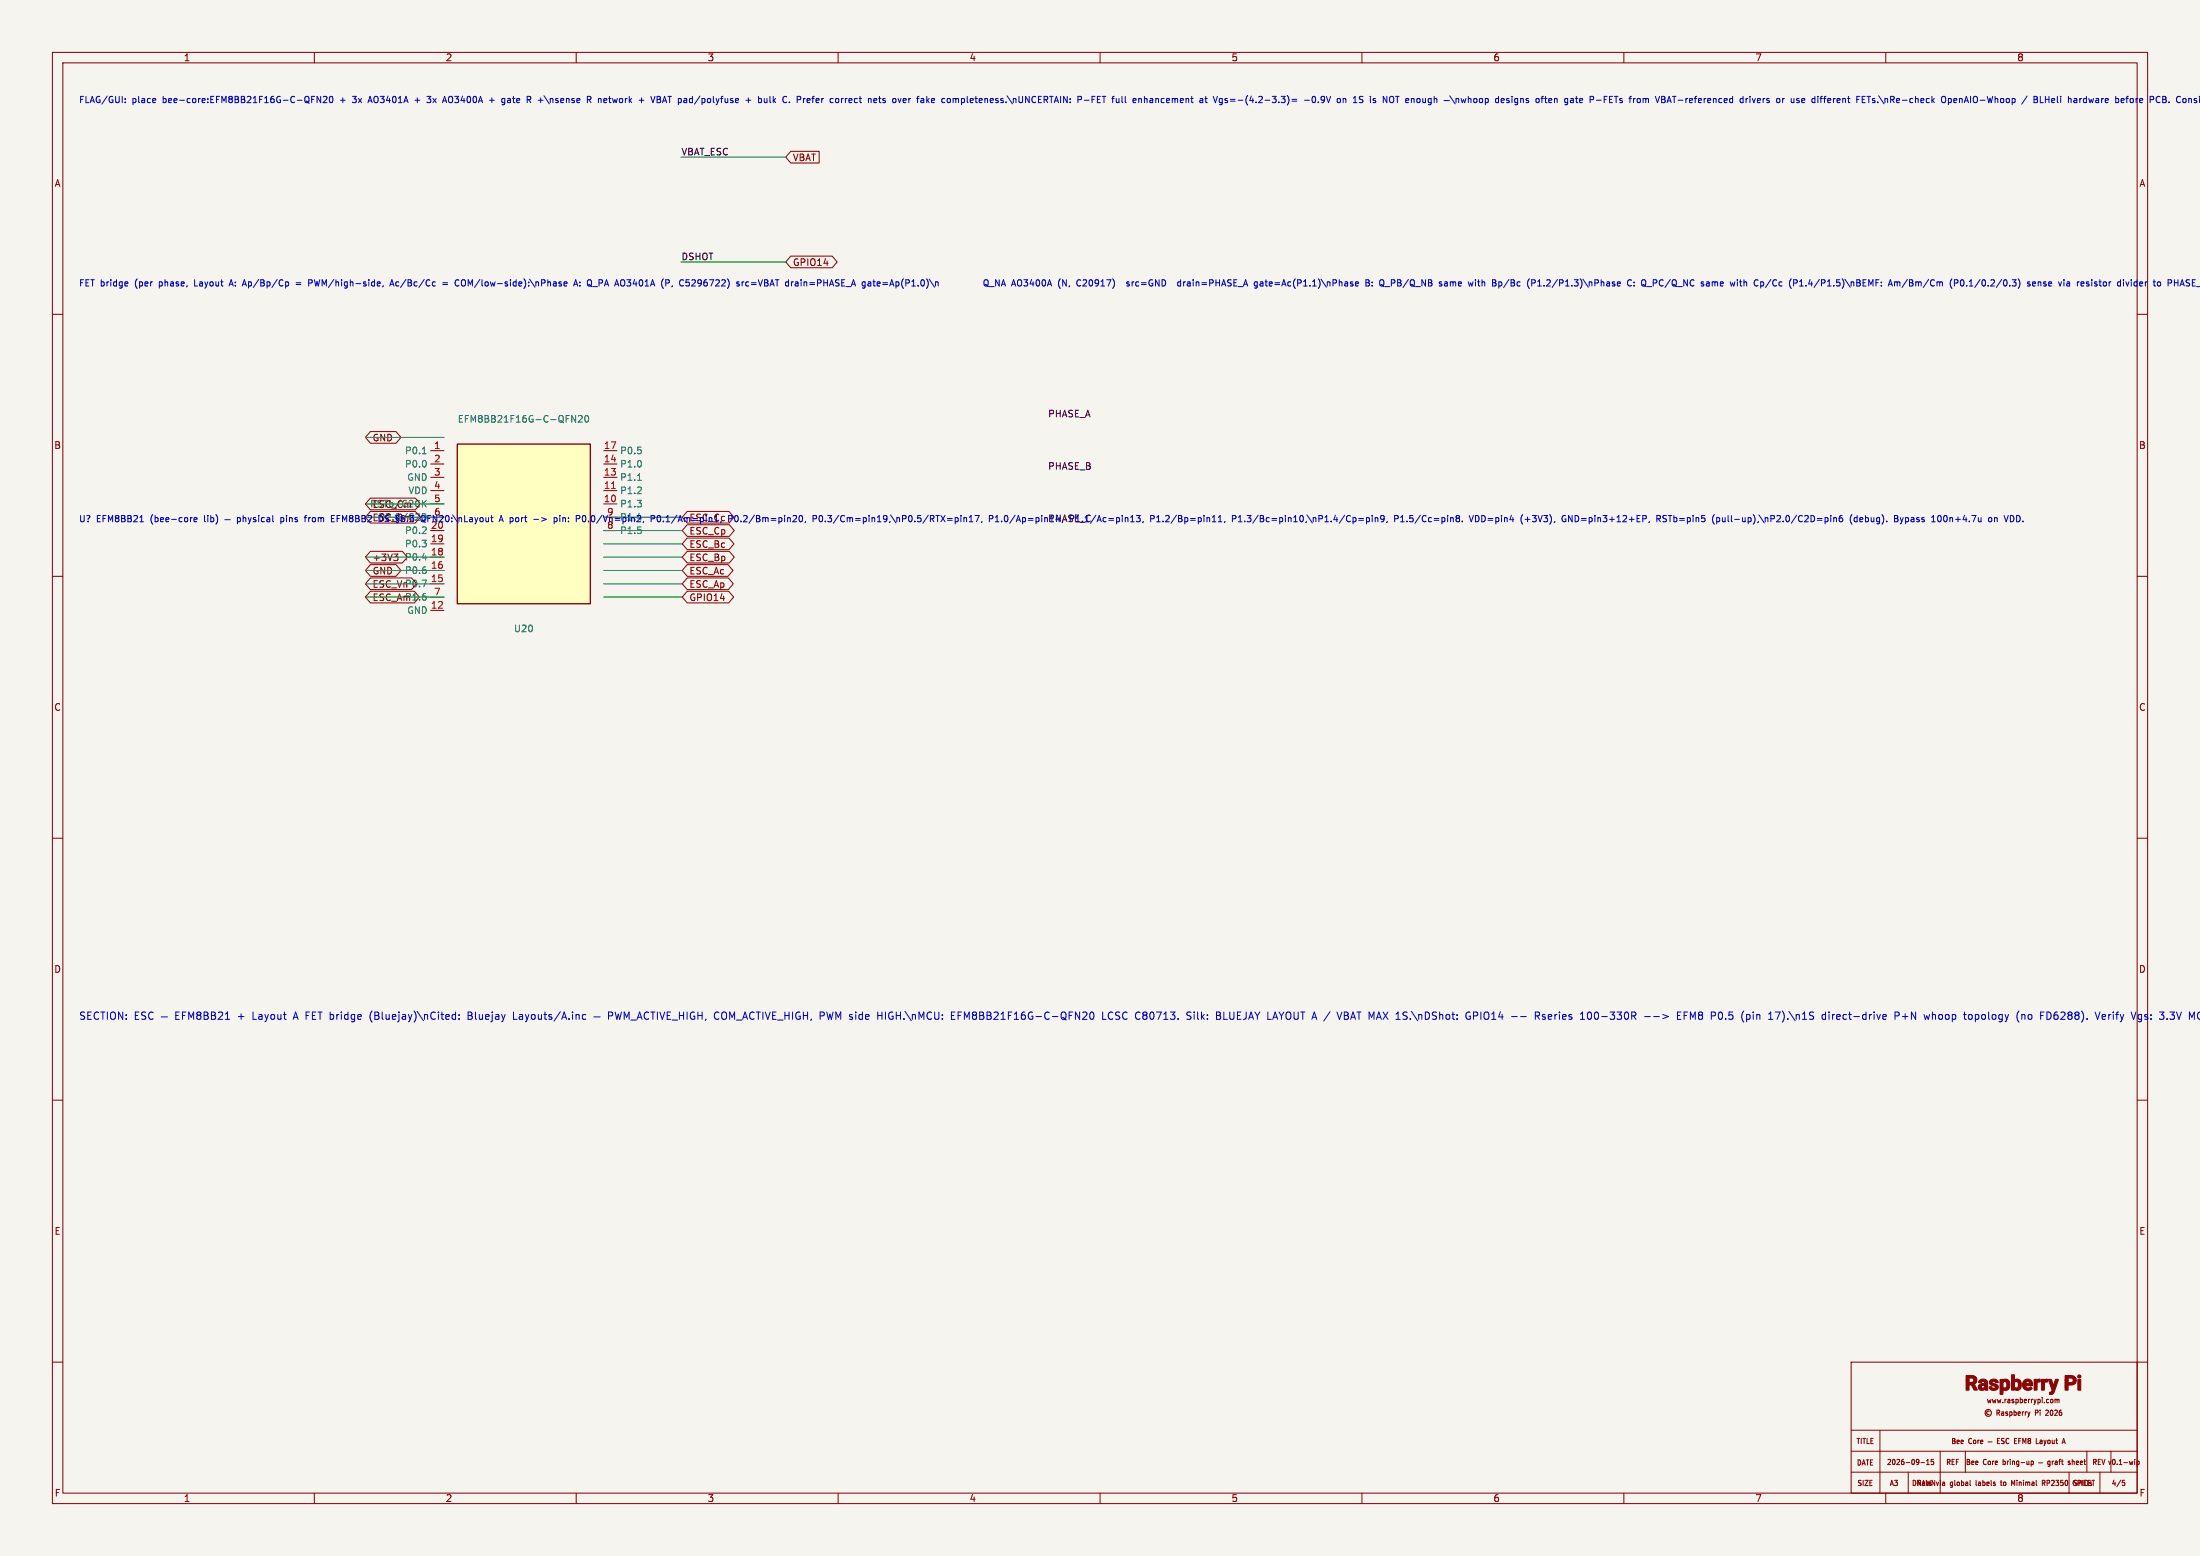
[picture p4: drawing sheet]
<svg xmlns="http://www.w3.org/2000/svg" width="420mm" height="297mm" viewBox="0 0 420 297" stroke-linecap="round" stroke-linejoin="round" font-family="sans-serif">
<path d="M0 0h420v297h-420z" fill="#f5f4ef" stroke="#f5f4ef" stroke-width=".19"/>
<g fill="none" stroke="#840000" stroke-width=".19">
<path d="M10 10h400v277h-400zM12 12h396v273h-396zM60 10v2M110 10v2M160 10v2M210 10v2M260 10v2M310 10v2M360 10v2M10 60h2M408 60h2M10 110h2"/>
<path d="M408 110h2M10 160h2M408 160h2M10 210h2M408 210h2M10 260h2M353.4 260h54.6v25h-54.6zM353.4 273h54.6M353.4 277h54.6M358.9 273v12M366.7 279.2h.7M367.8 279.6h.5"/>
<path d="M367.8 278.8l.2-.2v1M369.1 278.6h-.4l-.1 .4h.5v.5h-.5M370.4 277v8M375.2 277v4M379.5 275.2h.8M379.7 269.4a.33 .33 0 0 0-.5 .3 .33 .33 0 0 0 .5 .3M381.2 269.7l.5-.1v-.4h-.5v1M381.3 275h.3M381.4 269.7l.3 .5M381.7 274.6h-.4v1h.4M382.1 269.5h.4v.7M382.5 269.7l-.4 .2 .1 .3 .3-.1"/>
<path d="M382.6 274.6l-.5 .1a.41 .41 0 0 0 .5 .5l-.1 .3h-.4M383.2 269.5h-.2l-.1 .1 .3 .3v.2h-.3M383.5 274.7v-.1a.46 .46 0 0 0-.6 .5 .46 .46 0 0 0 .6 .4M383.7 269.5h.2l.2 .2-.1 .4h-.3M383.7 269.5v1M384.5 269.5h.2l.2 .2-.1 .4h-.3M384.5 269.2v1M384.6 275h.3M385 274.6h-.4v1h.4M385.3 269.8l.4-.1-.1-.2h-.2l-.1 .1v.5h.3M385.4 275h.3M385.8 274.6h-.4v1"/>
<path d="M386.1 269.5v.7M386.2 275.6v-1l.3 .7 .3-.7v1M386.3 269.5l-.2 .2M386.6 269.5v.7M386.9 269.5l-.3 .2M387.1 269.5l.2 .7M387.3 275l-.2 .2 .2 .4 .4-.2-.2-.4M387.3 275l-.2-.2 .2-.2 .4 .1-.2 .3M387.3 275h.2M387.3 270.2l-.2 .3M387.5 269.5l-.2 .7M387.8 278.9h.2l.2 .2-.1 .4h-.3"/>
<path d="M387.8 278.9v1M388.7 274.6v1h.5M389.2 279.2h.7M390.7 269.2l-.2 .1M391 269.6l-.5 .6h.5M391.4 278.9h-.3l-.2 .2 .1 .4h.4M391.4 278.9v.8l-.2 .2-.2-.1M391.5 267.1h.3l.1 .2-.1 .4h-.3M391.8 278.9v.7M392 278.9l-.2 .2M392.3 267.2l.3-.1 .1 .1M392.3 267.1v.7"/>
<path d="M392.3 278.9h.4v.7M392.7 267.2l.1-.1h.2l.1 .7M392.7 267.2v.6M392.7 279.1l-.4 .2 .1 .3 .3-.1M393 278.9h.4M393.4 278.6l-.2 .1v.9M393.5 278.9h.4M393.7 278.6v.8l.2 .2M393.7 275.3h.5M394 274.6l.3 1M395.2 278.9h-.2l-.2 .1 .4 .3v.2h-.4M398.4 277v4"/>
<path d="M403 277v4M407.5 278.6v.1M407.5 278.9v.7M408 278.9h.2l.2 .2-.1 .4h-.3M408 278.9v1M408 260h2M60 285v2M110 285v2M160 285v2M210 285v2M260 285v2M310 285v2"/>
<path d="M353.4 281h54.6M360 285v2M364.3 281v4M377.2 282.6v.8l.2 .2M381.9 282.9h.3M382 282.6v.8l.2 .2M384 282.6l.3 .7 .3-.7v1M389.9 283.1l.4-.1v-.4h-.4v1M390.1 283.1l.3 .5M390.8 283.1h.3M391.1 282.6h-.3v1M395 281v4"/>
<path d="M400.9 281v4M405.2 283l.3-.1 .1 .2v.4h-.4M405.2 282.6h.4"/>
<circle cx="379.6" cy="269.7" r=".64"/>
</g>
<g fill="#840000" stroke="#840000" stroke-width=".19">
<path d="M391.1 263.3h.4a1.28 1.28 0 0 1 .5 1.1l.2-.6a.48 .48 0 0 1 .2-.5 .48 .48 0 0 1 .5 0l-.1 .6a4.7 4.7 0 0 1-1.1 2.3l-.4-.1-.1-.4h.4l.2-.3z"/>
<path d="M381.8 263.3h.5l.1 .1a.81 .81 0 0 1 .9-.1 .81 .81 0 0 1 .4 .9 .85 .85 0 0 1-.3 1 .85 .85 0 0 1-1 0v.9h-.6v-2.2h.6v.4a.43 .43 0 0 0 .4 .6 .43 .43 0 0 0 .3-.6 .43 .43 0 0 0-.2-.5 .43 .43 0 0 0-.5 .1h-.6z"/>
<path d="M377.9 263.5a.92 .92 0 0 1 1.1-.2 .92 .92 0 0 1 .4 1.1l.1 1-.5-.1-.1-.1a.72 .72 0 0 1-.8 .2 .72 .72 0 0 1-.4-.7h.5a.33 .33 0 0 0 .4 .2 .33 .33 0 0 0 .3-.3v-.2a.43 .43 0 0 0-.7 .3h-.5a.85 .85 0 0 1 1.2-.6 .32 .32 0 0 0-.2-.4 .32 .32 0 0 0-.4 .2h-.6z"/>
<path d="M379.9 263.5a.88 .88 0 0 1 1.5 .4h-.4a.29 .29 0 0 0-.4-.2 .29 .29 0 0 0-.2 .3l.3 .1a.67 .67 0 0 1 .8 .8 .67 .67 0 0 1-1 .5 .74 .74 0 0 1-.8-.7h.5a.31 .31 0 0 0 .4 .4 .31 .31 0 0 0 .2-.5h-.1a.75 .75 0 0 1-.9-1z"/>
<path d="M384 262.4h.6v1a.83 .83 0 0 1 1 0 .83 .83 0 0 1 .3 .9 .82 .82 0 0 1-.4 1 .82 .82 0 0 1-1-.1v.1h-.5v-1.1h.6v.5a.43 .43 0 0 0 .5 .2 .43 .43 0 0 0 .2-.6 .42 .42 0 0 0-.3-.6 .42 .42 0 0 0-.4 .5h-.6z"/>
<path d="M386.4 263.5a.96 .96 0 0 1 1.2-.1 .96 .96 0 0 1 .4 1.1h-1.3a.63 .63 0 0 0 1 .3h.1a.3 .3 0 0 1 .1 .4 .3 .3 0 0 1-.4 .1 1.04 1.04 0 0 1-1.1-.2 1.04 1.04 0 0 1-.3-1h1.3a.37 .37 0 0 0-.3-.4 .37 .37 0 0 0-.4 .4h-.6z"/>
<path d="M375.3 262.6h.6a1.02 1.02 0 0 1 1.1 .1 1.02 1.02 0 0 1 .4 1l-.5 .5 .6 1.1h-.6l-.5-.9-.5-.1v1.1h-.6v-2h.6v.2a.27 .27 0 0 0 .1 .3 .27 .27 0 0 0 .3 0 .43 .43 0 0 0 .5-.6 .43 .43 0 0 0-.6-.3h-.3v.4h-.6z"/>
<path d="M388.3 263.3h.5l.1 .2a.33 .33 0 0 1 .3-.3 .33 .33 0 0 1 .3 .2v.4l-.6 .2v1.3l-.6 .1z"/>
<path d="M389.7 263.3h.6v.2a.33 .33 0 0 1 .2-.3 .33 .33 0 0 1 .4 .2v.4l-.6 .2v1.3h-.5z"/>
<path d="M394.2 262.6h.7a1.02 1.02 0 0 1 1.2 .3 1.02 1.02 0 0 1 0 1.2l-.4 .2-.9 .1v1l-.6-.1v-1.8h.6v.4h.3a.46 .46 0 0 0 .7-.5 .46 .46 0 0 0-.7-.4h-.3v.5h-.6z"/>
<path d="M396.7 263.3h.5v2.1l-.5-.1z"/>
<circle cx="396.9" cy="262.7" r=".3"/>
</g>
<path d="M87.3 84.8h25.4v30.4h-25.4z" fill="#ffffc2"/>
<path d="M87.3 84.8h25.4v30.4h-25.4z" fill="none" stroke="#840000" stroke-width=".25"/>
<g fill="none" stroke="#840000" stroke-width=".19">
<path d="M151 28.9h5.4v2.2h-5.4l-1-1.1zM151 48.9h7.9l.9 1.1-.9 1.1h-7.9l-1-1.1zM70.7 95.1h8.6l.9 1.1-.9 1.1h-8.6l-.9-1.1zM70.7 97.6h8.6l.9 1.1-.9 1.1h-8.6l-.9-1.1zM70.7 82.4h4.9l1 1.1-1 1.1h-4.9l-.9-1.1zM82.2 86h2.6M82.2 88.6h2.6M82.2 91.1h2.6M82.2 93.7h2.6M82.2 96.2h2.6M115.2 86h2.6M115.2 88.6h2.6"/>
<path d="M115.2 91.1h2.6M115.2 93.7h2.6M115.2 96.2h2.6M131.2 97.6h8l.9 1.1-.9 1.1h-8l-1-1.1zM70.7 105.2h6.1l1 1.2-1 1.1h-6.1l-.9-1.1zM70.7 110.3h7.9l.9 1.1-.9 1.1h-7.9l-.9-1.1zM70.7 107.8h4.9l1 1.1-1 1.1h-4.9l-.9-1.1zM70.7 112.9h8.4l1 1.1-1 1.1h-8.4l-.9-1.1zM75.2 105.8h.8l-.5 .4M75.7 106.2l.3 .3v.3l-.3 .2M82.2 101.3h2.6M82.2 103.8h2.6"/>
<path d="M82.2 106.4h2.6M82.2 108.9h2.6M82.2 111.4h2.6M82.2 114h2.6M82.2 116.5h2.6M115.2 101.3h2.6M131.2 112.9h7.9l1 1.1-1 1.1h-7.9l-1-1.1zM131.2 110.3h7.8l1 1.1-1 1.1h-7.8l-1-1.1zM131.2 107.8h7.8l.9 1.1-.9 1.1h-7.8l-1-1.1zM131.2 105.2h8l1 1.2-1 1.1h-8l-1-1.1zM131.2 102.7h8l.9 1.1-.9 1.1h-8l-1-1.1zM131.2 100.2h8l1 1.1-1 1.1h-8l-1-1.1z"/>
</g>
<path d="M109.2 79.3l.7 1.3v-1.3M110.4 79.4l.5-.1 .3 .4-.8 .9h.8M111.8 79.4l.1-.1a.68 .68 0 0 1 .5 .6 .68 .68 0 0 1-.5 .7l-.3-.5zM80.6 98a.64 .64 0 0 1 .8 .7 .64 .64 0 0 1-.8 .6zM80.6 86.6h.8M80.8 96l.6 .8M81.4 95.5l-.8 .7M121.7 91.7h.7M80.6 110.7h.8l-.5 1.3M80.6 106.5h.8" fill="none" stroke="#006464" stroke-width=".19"/>
<path d="M116.8 93.2h.7" fill="none" stroke="#a90000" stroke-width=".19"/>
<g fill="none" stroke="#009600" stroke-width=".19">
<path d="M130 30h20M130 50h20M69.8 96.2h15M69.8 98.7h15M69.8 83.5h15M115.2 98.7h15M69.8 111.4h15M69.8 108.9h15M69.8 106.4h15M69.8 114h15M115.2 103.8h15M115.2 111.4h15"/>
<path d="M115.2 108.9h15M115.2 106.4h15M115.2 101.3h15M115.2 114h15"/>
</g>
<g fill="none" stroke="#0000c2" stroke-width=".19">
<path d="M23.9 19.5v.1M23.9 18.9v.1M59.5 19h.4M60.1 18.4h-.6v1.2M61.2 18.4v1.2l-.7-1.2v1.2M61.7 18.5l.5-.1 .2 .3-.7 .9h.7M63 18.5l.2-.1a.64 .64 0 0 1 .4 .6 .64 .64 0 0 1-.4 .6l-.3-.5zM67.3 18.4h.7M67.3 19.5l.1 .1M70.4 19.3h.5M70.6 18.4l-.4 1.2M79.2 19.1h.9"/>
<path d="M81.5 18.4h.7l-.4 .5 .4 .2M82.2 19.4l-.2 .2-.4-.1M84.6 19.3h.6M84.9 18.4l.4 1.2M93.4 19.1h1M93.9 18.7v.9M97.3 18.8l-.4 .1M97.3 19.1h-.3l-.1 .2v.2l.4 .1M112.1 18.4h.5l.2 .2-.1 .4h-.6M112.4 19l.4 .6M124.2 18.4l.4 1.2M126.5 19.6l.4-1.2 .4 1.2"/>
<path d="M126.6 19.3h.6M142.4 19.1h.9M142.9 18.7v.9M144.8 18.9l.4-.1 .2 .2-.1 .5h-.5M144.8 18.4v1.2M147.6 18.4v1.2M147.7 19.1l.4 .5M148.1 18.8l-.5 .5M152.2 18.4h.4l.3 .2-.1 .4h-.6M156 18.8l-.2 .2v.4l.2 .2M156.4 19.1l-.6 .1M161.7 18.8l-.3 .1"/>
<path d="M162.5 18.8l-.4 .2v.5l.4 .1M162.6 19.1l-.5 .1M168.5 19l.5 .4-.1 .2-.4-.1M169 18.9l-.3-.1-.2 .2M183.7 18.8l.3 .1 .1 .1v.5l-.4 .1M208.5 19h.4M209 18.4h-.5v1.2M209.5 19h.4M210.1 18.4h-.6v1.2h.6M210.4 18.4h.7M210.8 18.4v1.2M216.5 18.8l.3 .1 .1 .2-.6 .1"/>
<path d="M216.8 19.5l-.3 .1M217.4 18.8v.8M217.6 18.8l-.2 .1M220.7 18.9h.4l.1 .7M221.8 18.9l-.1 .1 .1 .5M232.9 19.5h.4M232.9 18.9h.4M233.3 18.8v1l-.4 .2M234.3 18.9l-.3-.1-.2 .2 .1 .1 .4 .2v.2h-.5M236.4 19.1h.9M250.6 18.5l.2-.1a.64 .64 0 0 1 .4 .6 .64 .64 0 0 1-.4 .6l-.3-.5zM251.7 19.5v.1"/>
<path d="M252.9 18.9l-.3 .2h-.3l-.1-.2v-.4l.4-.1 .3 .2-.1 .7-.2 .2-.3 .1M253.2 18.4l.4 1.2 .4-1.2M260 18.4l.2 .1M260.1 19.1v.4M261.6 18.4v.1M264.1 18.4l.7 1.2v-1.2M268.4 18.9v.6M268.9 19.1l-.5 .1M270.5 18.9l.4-.1 .2 .2M271.1 19.4l-.2 .2-.4-.1M282.5 18.9l.3-.1 .2 .2v.4l-.2 .2-.4-.2zM283.6 18.9l.3-.1 .2 .2-.1 .5h-.4"/>
<path d="M283.6 18.8v1.2M286.1 18.9l-.4-.1-.2 .2 .1 .5h.5M286.1 18.4v1.2M286.6 19.2l.6-.1-.1-.2-.3-.1-.2 .2v.5h.5M288.1 18.9l-.3-.1-.2 .2 .1 .1 .4 .2v.2h-.5M288.6 18.4v.1M288.6 18.8v.8M289.7 18.9l-.3-.1-.2 .2 .1 .5h.4M289.7 18.8v1l-.2 .2-.3-.1M290.3 18.9h.5v.7M290.3 18.8v.8M291.8 18.9l-.3-.1-.2 .2 .1 .1 .4 .2v.2h-.5"/>
<path d="M299.8 19.5h.6M299.8 18.9h.5l.1 .7M300.4 19.1l-.6 .1M300.8 18.8h.4M300.9 18.4v1l.2 .2M306.2 19h.4M306.8 18.4h-.6v1.2M311 18.8h.4M311.4 18.4l-.2 .2v1M311.8 18.8v.8M311.9 18.9l-.1 .1M318.2 19.6l.4-1.2 .4 1.2"/>
<path d="M318.4 19.3h.5M319.3 18.4h.7M324.8 19l-.2-.2-.4 .2 .1 .5h.5M324.8 19.1l-.6 .1M339.3 18.9l.3-.1 .2 .2v.4l-.2 .2-.4-.2zM340.3 18.8v.8M340.6 18.8l-.3 .2M347.4 18.8h.5M347.9 18.4l-.3 .2v1M348.1 18.8h.5M350.9 18.8l.3 .1 .1 .2-.6 .1M351.2 19.5l-.3 .1"/>
<path d="M354.5 18.4h.5M362.5 18.8l.1 .3-.5 .1M362.6 19.5l-.1 .1M363.2 19.1h.9M378 19.1h.9M379.4 18.4l.3 1.2 .2-.9 .2 .9 .3-1.2M394.9 18.9h.4l.1 .7M394.9 18.4v1.2M396.3 18.8l-.3 .1M396.4 19.1h-.3l-.2 .2 .1 .2 .4 .1M397.8 19.5h.5M397.8 18.9h.5"/>
<path d="M398.3 18.4v1.2M404.9 19.2l.6-.1-.1-.2-.3-.1-.2 .2 .1 .5h.4M413.4 19l.2 .2-.2 .3M413.4 18.5v.4M414.1 19.5v.1M24.2 53.8l.2 .3-.6 .1M24.4 54.5l-.2 .1M37.2 53.4v1.2h.5M43.8 54.3h.6M44.1 53.4l-.4 1.2M55 53.9l.1 .1-.1 .5M56.5 54h.9"/>
<path d="M56.5 54.3h.9M58.9 54h.6l.1-.5-.7-.1v1.2M72.4 53.8l.2 .3-.6 .1M72.5 54.5l-.1 .1M73.2 54.5l-.2 .3M74.4 54.6l.4-1.2 .4 1.2M74.5 54.3h.6M75.6 53.9v.6M84.5 54h.9M84.5 54.3h.9M87.6 53.5l-.3-.1-.3 .2M88.6 53.4a.4 .4 0 0 0-.5 .4v.4a.4 .4 0 0 0 .5 .4"/>
<path d="M107 54.2l.2 .2-.2 .2M107 53.8l.2 .1M107.7 54.2l.5-.1v-.2l-.4-.1-.1 .2v.5h.5M109.5 54.6l.4-1.2 .4 1.2M109.6 54.3h.6M110.7 54.5v.1M110.7 53.9v.1M128.4 54.5l-.2 .3M132.5 53.4l-.4 .1M132.7 53.9l-.7 .7h.8M141.7 53.8v.8M142 53.8l-.3 .2"/>
<path d="M142.9 53.9l-.3-.1-.2 .2 .1 .5h.4M143.4 54h1M143.4 54.3h1M152 53.8l.4 .2v.6M152.4 54.5l-.4 .1M152.4 54.1h-.4M152.9 53.4v.1M152.9 53.8v.8M166.6 53.8h.5M166.8 53.4v1l.3 .2M168 53.9l-.4-.1-.2 .2 .1 .5h.5M168 54.1l-.6 .1"/>
<path d="M187.9 53.6l.2-.2a.4 .4 0 0 1 .5 .4v.4a.4 .4 0 0 1-.4 .4 .4 .4 0 0 1-.4-.4zM188.1 54.3l.6 .4M188.9 54.7h.9M190.8 53.4v1.2l-.7-1.2v1.2M191.2 54.6l.4-1.2 .4 1.2M191.3 54.3h.5M206.9 53.4l.4 .1 .1 .2-.7 .9h.7M210.2 54.6h.7M211.3 53.4h.8M220 53.5a.55 .55 0 0 0-.7 .5 .55 .55 0 0 0 .8 .5v-.4h-.3M221.3 53.4v1.2l-.7-1.2v1.2M229.4 54h1"/>
<path d="M229.4 54.3h1M231.6 53.6l-.2-.2h-.5v1.2M231.6 53.8l-.2 .2h-.5M244.7 54.6l.4-1.2 .4 1.2M244.8 54.3h.6M246.4 53.9l-.3-.1-.3 .2 .2 .5h.4M264.4 54.7h.9M265.6 54h.6v-.5l-.6-.1v1.2M266.8 53.4h.4l.2 .2-.2 .4 .2 .1 .1 .3-.2 .2h-.5zM266.8 54h.4M268.9 53.3l-1.1 1.6M270.2 54.7h1"/>
<path d="M281.7 53.4v.1M281.7 53.8v.8M282.1 53.8h.4M282.2 53.4v1l.2 .2M288.1 53.3l-1.1 1.6M293 53.5l-.6-.1v1.2M293 53.9l-.6 .1M298.9 54.6h.7M298.9 53.7l.3-.3v1.2M315.6 54h.6v-.5l-.6-.1v1.2M317.5 53.5a.53 .53 0 0 0-.7 .5 .53 .53 0 0 0 .7 .5M318.9 53.3l-1.1 1.6"/>
<path d="M321.4 53.4l.7 1.2M332.9 53.9h.5v.7M332.9 53.4v1.2M338.6 53.5h.6M339.2 54.5h-.6M343.6 54.6h.6M343.6 53.7l.3-.3v1.2M350.1 54.5v.1M350.6 54.5l.2 .1 .4-.1M351.2 53.4h-.6v.6l.2-.1 .4 .1M368.2 53.3l-1 1.6M369.3 53.5a.53 .53 0 0 0-.8 .5 .53 .53 0 0 0 .8 .5"/>
<path d="M369.8 53.9l.3-.1 .2 .2M369.8 53.8v.8M370.3 54v.6M370.4 53.9l-.1 .1M380.1 53.5l.4-.1 .3 .3-.8 .9h.8M382.1 53.3l-1 1.6M393.6 53.8l-.3 .8M394 53.4v.1M394 53.8v.8M394.6 53.9h.4l.1 .7M395.1 54.1h-.4l-.2 .2 .2 .3 .4-.1M396.6 53.8v.8"/>
<path d="M396.9 53.8l-.3 .2M403 53.8l-.2 .1M406.9 53.4v.1M406.9 53.8v.8M413.9 54h.6v-.5l-.6-.1v1.2M415.1 54h.7M415.1 53.4v1.2M26.7 99.6h.7M36.7 98.8l-.2 .1M37 99.2l.6-.1v-.2l-.4-.1-.2 .2 .1 .5h.5M42.9 99.2h1.1M45.3 98.9l.4-.1 .2 .2-.1 .5h-.5"/>
<path d="M45.3 98.8v1.2M46.4 98.9h.5v.7M46.4 98.4v1.2M47.4 98.8l.3 .8M47.7 99.6l-.3 .4M48 98.8l-.3 .8M48.8 98.9l-.3-.1-.1 .2v.1l.4 .2v.2h-.4M49.4 98.4v.1M49.4 98.8v.8M50.5 98.9l-.4-.1-.2 .2 .1 .5h.5M51 98.9h.4l.1 .7M51.5 99.1l-.6 .2 .2 .3 .4-.1"/>
<path d="M52.1 98.4v1l.1 .2M53.6 99.5h.5M53.6 98.9h.5M53.6 98.8v1.2M58.1 98.8h.4M58.5 98.4l-.3 .2v1M63.3 99h.4M63.8 98.4h-.5v1.2h.5M80.4 98.6l.2-.2a.4 .4 0 0 1 .6 .4v.4a.4 .4 0 0 1-.4 .4 .4 .4 0 0 1-.4-.4zM80.6 99.3l.6 .4M81.7 99h.4M82.2 98.4h-.5v1.2"/>
<path d="M95.3 99.6l.4-1.2 .4 1.2M95.4 99.3h.6M103.4 98.8l.9 .3-.9 .4M106.9 98.4v.1M106.9 98.8v.8M107.4 98.9h.5l.1 .7M107.4 98.8v.8M111.8 98.6v.8M112.4 99.5v.1M124.3 99h.6v-.5l-.6-.1v1.2M125.6 98.5l.1-.1a.64 .64 0 0 1 .4 .6 .64 .64 0 0 1-.4 .6l-.3-.5zM126.6 99.5v.1"/>
<path d="M127.2 99.6h.6M127.3 98.7h-.1M139.1 99h.6v-.5l-.6-.1v1.2M140.4 98.5l.1-.1a.64 .64 0 0 1 .4 .6 .64 .64 0 0 1-.4 .6l-.3-.5zM141.4 99.5v.1M142.4 98.4l-.4 .1M142.6 98.9l-.7 .7h.7M155.2 99h.6v-.5l-.6-.1v1.2M156.5 98.5l.1-.1a.64 .64 0 0 1 .5 .6 .64 .64 0 0 1-.5 .6l-.2-.5zM157.6 99.5v.1M158 99.5l.5 .1M158 98.4h.8l-.4 .5h.1"/>
<path d="M185 99.6h.7M186.1 98.4h.8l-.5 1.2M187.4 99.5l-.1 .3M188.9 99h.5l.1-.5-.6-.1v1.2M190 99.6h.7M190 98.7l.4-.3v1.2M191.2 99.5v.1M192.4 98.9l-.3-.5a.64 .64 0 0 0-.4 .6 .64 .64 0 0 0 .4 .6l.3-.5M220.3 98.5v.4M220.8 98.7l.4-.3v1.2M220.8 99.6h.7M222 99.5v.1"/>
<path d="M222.5 98.5l.5-.1 .2 .3-.7 .9h.7M224.6 98.3l-1 1.6M236.4 98.7l.4-.3v1.2M236.4 99.6h.7M237.6 99.5v.1M238.1 98.4h.7l-.4 .5 .4 .1v.5l-.2 .1-.5-.1M240.2 98.3l-1 1.6M263.7 98.5l.3-.1 .2 .2v.7l-.2 .2-.3 .1M264.2 98.9l-.2 .2h-.3M264.8 99.5l-.1 .3M266.2 99h.6l.1-.5-.7-.1v1.2M267.4 99.6h.7"/>
<path d="M267.4 98.7l.3-.3v1.2M268.6 99.5v.1M269.7 98.4h-.5l-.1 .6 .2-.1h.4l.1 .2-.1 .4-.1 .1-.5-.1M271.2 98.3l-1.1 1.6M282 98.4a.65 .65 0 0 1 .4 .6 .65 .65 0 0 1-.4 .6M282.9 98.4a.61 .61 0 0 1 .7 .6 .61 .61 0 0 1-.7 .6zM284.1 99h.9M284.1 99.3h.9M293.6 98.4l.4 1.2 .4-1.2M294.7 99.5l.5 .1M294.7 98.4h.7l-.4 .5h.2M301.9 99h.9"/>
<path d="M301.9 99.3h.9M318.5 98.4h.7M318.8 98.4v1.2M319.6 98.9l.3-.1 .2 .2-.1 .5h-.4M319.6 98.4v1.2M320.6 99h1M320.6 99.3h1M331.2 99.1h.9M353.6 98.2a1.38 1.38 0 0 0 0 1.9M354.5 98.9l-.3-.1-.2 .2 .1 .5h.4M354.5 98.4v1.2M355 99.2l.6-.1v-.2l-.4-.1-.2 .2 .1 .5h.5"/>
<path d="M356.1 98.9l.4-.1 .2 .2-.1 .5h-.5M356.1 98.4v1.2M357.2 98.8l.1 .7h.4M357.7 98.8v.8M358.8 98.9l-.3-.1-.3 .2 .2 .5h.4M358.8 98.8v1l-.2 .2-.3-.1M366 99.1l.4 .2v.1l-.2 .2-.3-.1M366 98.9h.4M367.3 98.9l-.3-.1-.1 .2v.1l.4 .2v.2h-.4M373.3 99.1h.9M375 98.3l-.2 .9h.7M383.8 98.4a.61 .61 0 0 1 .7 .6 .61 .61 0 0 1-.7 .6"/>
<path d="M385 98.4a.61 .61 0 0 1 .7 .6 .61 .61 0 0 1-.7 .6zM25.8 193.8h.5M26.5 193.2h-.7v1.4h.7M27.8 193.2h-.5l-.3 .2 .2 .4 .6 .2v.4l-.2 .2-.6-.1M29.2 193.3a.66 .66 0 0 0-.9 .5 .66 .66 0 0 0 .7 .8l.2-.2M30.8 194.1h1.2M33.6 193.8h.4M34.2 193.2h-.6v1.4h.6M34.8 193.8h.5M35.5 193.2h-.7v1.4M36 194.6v-1.4l.5 1 .5-1v1.4M37.8 193.8l-.2 .2v.3l.2 .3 .4-.1 .2-.2-.1-.4-.2-.1"/>
<path d="M37.8 193.8l-.2-.3 .2-.3h.3l.3 .2-.3 .4M37.8 193.8h.3M39 193.8h.4M39 193.2h.4l.3 .2-.3 .4 .3 .2 .1 .3-.3 .3h-.5zM40.4 193.8h.4M40.4 193.2h.4l.3 .2-.3 .4 .3 .2 .1 .3-.3 .3h-.5zM41.7 193.3l.5-.1 .3 .4-.9 1h.9M43 194.6h.8M43 193.6l.4-.4v1.4M56.1 194.2h.7M56.4 193.2l-.4 1.4M71 193a1.61 1.61 0 0 0 0 2.1"/>
<path d="M86.6 193.6l.4 .1M87 194.5l-.4 .1M87 193.2v1.4M87.6 194.4v.2M87.6 193.7v.1M89.4 193.8h.4M89.4 193.2h.4l.3 .2-.3 .4 .3 .2 .1 .3-.3 .3h-.5zM98 193.2v1.4h.7M113.4 194.1h1.2M116.2 193.9l.6-.1 .2-.2-.1-.3-.7-.1v1.4M117.4 193.2l.4 1.4 .2-1 .3 1 .3-1.4M119.2 194.6v-1.4l.4 1 .5-1v1.4"/>
<path d="M120.4 194.7h1.1M121.6 194.6l.5-1.4 .5 1.4M121.8 194.2h.6M123.8 193.3a.66 .66 0 0 0-.9 .5 .66 .66 0 0 0 .7 .8l.2-.2M124.2 193.2h.8M124.6 193.2v1.4M125.5 193.2v1.4M126 193.2l.4 1.4 .5-1.4M127.4 193.8h.4M128 193.2h-.6v1.4h.6M128.3 194.7h1.1M129.7 193.8h.8"/>
<path d="M129.7 193.2v1.4M130.5 193.2v1.4M131.2 193.2v1.4M132.6 193.2a.65 .65 0 0 0-.8 .7 .65 .65 0 0 0 .8 .6v-.5h-.2M133.2 193.8h.8M133.2 193.2v1.4M134 193.2v1.4M134.8 194.5l-.2 .3M137.2 193.3a.66 .66 0 0 0-.9 .5 .66 .66 0 0 0 .7 .8l.2-.2M137.8 193.4a.47 .47 0 0 1 .6-.2 .47 .47 0 0 1 .3 .4v.5a.47 .47 0 0 1-.5 .5 .47 .47 0 0 1-.4-.5zM139.3 194.6v-1.4l.5 1 .4-1v1.4M140.6 194.7h1"/>
<path d="M141.8 194.6l.4-1.4 .5 1.4M141.9 194.2h.7M144 193.3a.66 .66 0 0 0-1 .5 .66 .66 0 0 0 .7 .8l.3-.2M144.4 193.2h.8M144.8 193.2v1.4M145.6 193.2v1.4M146.1 193.2l.5 1.4 .4-1.4M147.5 193.8h.5M148.2 193.2h-.7v1.4h.7M148.4 194.7h1.1M149.8 193.8h.8M149.8 193.2v1.4"/>
<path d="M150.6 193.2v1.4M151.3 193.2v1.4M152.7 193.2a.65 .65 0 0 0-.8 .7 .65 .65 0 0 0 .8 .6l.1-.5h-.3M153.4 193.8h.8M153.4 193.2v1.4M154.2 193.2v1.4M154.9 194.5l-.1 .3M156.6 193.9l.6-.1 .2-.2-.1-.3-.7-.1v1.4M157.8 193.2l.4 1.4 .2-1 .3 1 .3-1.4M159.6 194.6v-1.4l.4 1 .5-1v1.4M162.7 193.7l-.3-.1-.2 .2v.2l.5 .2v.3h-.5M163.4 193.2v.1"/>
<path d="M163.4 193.6v1M164.6 193.7l-.4-.1-.2 .3 .1 .6h.5M164.6 193.2v1.4M165.2 194.1l.7-.1-.1-.3-.4-.1-.2 .2 .1 .7h.5M167.6 193.8h.8M167.6 193.2v1.4M168.4 193.2v1.4M169 193.2v1.4M182.9 193.8h.5M183.6 193.2h-.7v1.4M210.5 193.2v1.4h.7M212.4 193.3a.66 .66 0 0 0-.9 .5 .66 .66 0 0 0 .7 .8l.2-.2"/>
<path d="M228 193.2v.1M228 193.6v1M228.6 193.2v1.2l.2 .2M233.6 194.6h.7M234.8 193.2v1.1l.1 .2 .4 .1M257.8 194.6l.5-1.4 .5 1.4M258 194.2h.6M282.7 193.2v1.4M284 193.2a.47 .47 0 0 0-.5 0 .47 .47 0 0 0-.2 .4v.5a.47 .47 0 0 0 .2 .4 .47 .47 0 0 0 .5 0M293.9 193.6l-.1-.4h-.7v1.4M295.6 194.1l.6-.1v-.3l-.4-.1-.2 .2v.7h.6M296.8 193.6v1"/>
<path d="M297.2 193.6l-.4 .3M297.7 193.2v.1M305.8 194h1M315.7 194h1.1M317.4 193.6l1.1 .4-1.1 .4M322.7 194.6v-1.4l.5 1 .4-1v1.4M324.5 193.8l-.3 .2v.3l.3 .3 .4-.1 .1-.2v-.4l-.2-.1M324.5 193.8l-.3-.3 .3-.3h.3l.2 .2-.2 .4M324.5 193.8h.3M337.6 194.6h.8M337.9 193.4l-.3 .2M341.5 193l1.2 1.8"/>
<path d="M342.9 193.6v1M343.4 193.7l-.3-.1-.2 .2M352.5 193.7l-.4-.1-.3 .3 .2 .6h.5M352.9 193.6h.5M353.1 193.2v1.2l.3 .2M365.7 193.2v1.4l-.8-1.4v1.4M367.3 193.6l.3 1 .2-.7M372.7 193.7l.4-.1 .3 .3-.2 .6h-.5M372.7 193.6v1.4M380.4 193.7l.4-.1 .2 .3v.5l-.2 .2-.4-.1M389.6 193.8h.4M389.6 193.2h.6"/>
<path d="M391.5 193.5l-.2-.3h-.5v1.4l.5-.1 .2-.3M395.4 193.2l.2 .2-.2 .3M395.4 193.8l.2 .2-.2 .5M396.4 193.2l-.3 .2 .3 .4-.3 .2v.3l.3 .3M405.4 193.6l-.3 1M406.8 193.2l.5 1.4M413.7 194.4v.2"/>
</g>
<g font-size="1.9" fill="#0000c2">
<text x="15" y="194.7">SECTION:</text>
<text x="45.8" y="194.7">+</text>
<text x="48.8" y="194.7">Layout</text>
<text x="56.8" y="194.7">A FET bridge</text>
<text x="71.8" y="194.7">(Bluejay)\nCited:</text>
<text x="90.7" y="194.7">Bluejay</text>
<text x="99.6" y="194.7">Layouts/A.inc</text>
<text x="170.1" y="194.7">HIGH.\nMCU:</text>
<text x="184.4" y="194.7">EFM8BB21F16G-C-QFN20</text>
<text x="213.4" y="194.7">LCSC C80713.</text>
<text x="229.9" y="194.7">Silk:</text>
<text x="235.7" y="194.7">BLUEJAY LAYOUT A /</text>
<text x="259.6" y="194.7">VBAT MAX 1S.\nDShot:</text>
<text x="284.6" y="194.7">GPIO14</text>
<text x="293.5" y="194.7">--</text>
<text x="298.2" y="194.7">Rseries</text>
<text x="307" y="194.7">100-330R</text>
<text x="319.4" y="194.7">--&gt;</text>
<text x="325.8" y="194.7">EFM8</text>
<text x="332.5" y="194.7">P0.5</text>
<text x="338.4" y="194.7">(pin</text>
<text x="343.8" y="194.7">17).\n1S</text>
<text x="354.2" y="194.7">direct-drive</text>
<text x="368.2" y="194.7">P+N</text>
<text x="374.1" y="194.7">whoop</text>
<text x="381.9" y="194.7">topology</text>
<text x="392" y="194.7">(no</text>
<text x="396.8" y="194.7">FD6288).</text>
<text x="407.5" y="194.7">Verify</text>
<text x="414.6" y="194.7">Vgs:</text>
<text x="420.1" y="194.7">3</text>
</g>
<g font-size="1.8" fill="#840000">
<text x="35" y="11.9">1</text>
<text x="85" y="11.9">2</text>
<text x="135" y="11.9">3</text>
<text x="185" y="11.9">4</text>
<text x="235" y="11.9">5</text>
<text x="285" y="11.9">6</text>
<text x="335" y="11.9">7</text>
<text x="385" y="11.9">8</text>
<text x="10.3" y="35.9">A</text>
<text x="151.3" y="31">VBAT</text>
<text x="408.3" y="35.9">A</text>
<text x="151.3" y="51">GPIO14</text>
<text x="10.3" y="85.9">B</text>
<text x="71" y="84.4">GND</text>
<text x="408.2" y="85.9">B</text>
<text x="71" y="97.1">ESC_Cm</text>
<text x="71" y="107.3">+3V3</text>
<text x="131.5" y="107.3">ESC_Bp</text>
<text x="131.5" y="104.8">ESC_Bc</text>
<text x="131.5" y="102.2">ESC_Cp</text>
<text x="71" y="112.4">ESC_VnP0.7</text>
<text x="71" y="109.8">GND</text>
<text x="131.5" y="112.4">ESC_Ap</text>
<text x="131.5" y="109.8">ESC_Ac</text>
<text x="71" y="114.9">ESC_Am</text>
<text x="77.2" y="114.8">P1.6</text>
<text x="131.5" y="114.9">GPIO14</text>
<text x="10.3" y="135.9">C</text>
<text x="408.2" y="135.9">C</text>
<text x="10.3" y="185.9">D</text>
<text x="408.2" y="185.9">D</text>
<text x="10.3" y="235.9">E</text>
<text x="408.3" y="235.9">E</text>
<text x="10.3" y="285.9">F</text>
<text x="35" y="286.9">1</text>
<text x="85" y="286.9">2</text>
<text x="135" y="286.9">3</text>
<text x="185" y="286.9">4</text>
<text x="235" y="286.9">5</text>
<text x="285" y="286.9">6</text>
<text x="335" y="286.9">7</text>
<text x="385" y="286.9">8</text>
<text x="408.3" y="285.9">F</text>
</g>
<g font-size="1.8" fill="#0f0f0f">
<text x="130" y="29.7">VBAT_ESC</text>
<text x="130" y="49.7">DSHOT</text>
<text x="200" y="79.7">PHASE_A</text>
<text x="200" y="89.7">PHASE_B</text>
</g>
<g font-size="1.8" fill="#006464">
<text x="87.3" y="80.9">EFM8BB21F16G-C-QFN20</text>
<text x="77.2" y="86.9">P0.1</text>
<text x="77.2" y="89.4">P0.0</text>
<text x="118.3" y="86.9">P0.5</text>
<text x="118.3" y="89.4">P1.0</text>
<text x="77.6" y="92">GND</text>
<text x="77.9" y="94.5">VDD</text>
<text x="118.3" y="92">P1.1</text>
<text x="118.3" y="94.5">P1.2</text>
<text x="70.6" y="97.1">RSTb/C2CK</text>
<text x="118.3" y="97.1">P1.3</text>
<text x="77.2" y="102.1">P0.2</text>
<text x="77.2" y="104.7">P0.3</text>
<text x="77.2" y="107.2">P0.4</text>
<text x="118.3" y="102.1">P1.5</text>
<text x="77.2" y="109.8">P0.6</text>
<text x="77.6" y="117.4">GND</text>
<text x="98" y="120.9">U20</text>
</g>
<g font-size="1.8" fill="#a90000">
<text x="82.8" y="85.8">1</text>
<text x="82.8" y="88.3">2</text>
<text x="115.2" y="85.8">17</text>
<text x="115.2" y="88.3">14</text>
<text x="82.8" y="90.9">3</text>
<text x="82.8" y="93.4">4</text>
<text x="82.8" y="95.9">5</text>
<text x="115.2" y="90.9">13</text>
<text x="115.2" y="93.4">11</text>
<text x="115.2" y="95.9">10</text>
<text x="115.8" y="101">8</text>
<text x="82.2" y="103.6">19</text>
<text x="82.2" y="106.1">18</text>
<text x="82.2" y="108.6">16</text>
<text x="82.2" y="111.2">15</text>
<text x="82.8" y="113.7">7</text>
<text x="82.2" y="116.3">12</text>
</g>
<g font-size="1.8" fill="#0000c2">
<text x="71" y="99.7">ESC_Bm</text>
<text x="82.2" y="101">20</text>
<text x="82.8" y="98.5">6</text>
<text x="115.8" y="98.5">9</text>
<text x="118.3" y="99.6">P1.4</text>
<text x="131.5" y="99.7">ESC_Cc</text>
<text x="200" y="99.7">PHASE_CP1.1/Ac=pin13,</text>
</g>
<g font-size="1.7" fill="#0000c2">
<text x="15" y="19.8">FLAG/GUI:</text>
<text x="25.2" y="19.8">place</text>
<text x="31.2" y="19.8">bee-core:EFM8BB21F16G-C-QFN20</text>
<text x="65.3" y="19.8">+</text>
<text x="67.9" y="19.8">3x</text>
<text x="71.1" y="19.8">AO3401A</text>
<text x="80.1" y="19.8">+</text>
<text x="82.7" y="19.8">3x</text>
<text x="86" y="19.8">AO3400A</text>
<text x="95" y="19.8">+</text>
<text x="97.6" y="19.8">gate</text>
<text x="102.6" y="19.8">R +\nsense</text>
<text x="114.6" y="19.8">R network</text>
<text x="124.9" y="19.8">+</text>
<text x="127.5" y="19.8">VBAT pad/polyfuse</text>
<text x="145.9" y="19.8">+</text>
<text x="148.6" y="19.8">bulk</text>
<text x="153.5" y="19.8">C.</text>
<text x="156.4" y="19.8">Prefer</text>
<text x="162.9" y="19.8">correct</text>
<text x="170.4" y="19.8">nets</text>
<text x="175.3" y="19.8">over</text>
<text x="180.2" y="19.8">fake</text>
<text x="185.1" y="19.8">completeness.\nUNCERTAIN:</text>
<text x="211.3" y="19.8">P-FET</text>
<text x="218.1" y="19.8">full</text>
<text x="222.3" y="19.8">enhancement</text>
<text x="235.2" y="19.8">at</text>
<text x="238.1" y="19.8">Vgs=-(4.2-3.3)=</text>
<text x="255.6" y="19.8">-0.9V</text>
<text x="262.1" y="19.8">on</text>
<text x="265.4" y="19.8">1S</text>
<text x="268.8" y="19.8">is</text>
<text x="271.5" y="19.8">NOT enough</text>
<text x="293.6" y="19.8">designs</text>
<text x="301.6" y="19.8">often</text>
<text x="307.3" y="19.8">gate</text>
<text x="312.3" y="19.8">P-FETs</text>
<text x="320.1" y="19.8">from</text>
<text x="325.4" y="19.8">VBAT-referenced</text>
<text x="341.6" y="19.8">drivers</text>
<text x="348.8" y="19.8">or</text>
<text x="351.8" y="19.8">use</text>
<text x="356" y="19.8">different</text>
<text x="364.7" y="19.8">FETs.\nRe-check</text>
<text x="381.2" y="19.8">OpenAIO-Whoop</text>
<text x="396.8" y="19.8">/</text>
<text x="399.2" y="19.8">BLHeli</text>
<text x="406" y="19.8">hardware</text>
<text x="415.2" y="19.8">before</text>
<text x="15" y="54.7">FET bridge</text>
<text x="25.9" y="54.7">(per</text>
<text x="30.7" y="54.7">phase,</text>
<text x="37.6" y="54.7">Layout</text>
<text x="44.6" y="54.7">A: Ap/Bp/Cp</text>
<text x="60.3" y="54.7">PWM/high-side,</text>
<text x="76.2" y="54.7">Ac/Bc/Cc</text>
<text x="86.3" y="54.7">=</text>
<text x="88.9" y="54.7">COM/low-side):\nPhase</text>
<text x="111.9" y="54.7">A: Q_PA AO3401A</text>
<text x="129.2" y="54.7">(P,</text>
<text x="132.9" y="54.7">C5296722)</text>
<text x="144" y="54.7">src=VBAT</text>
<text x="153.5" y="54.7">drain=PHASE_A</text>
<text x="168.4" y="54.7">gate=Ap(P1.0)\n</text>
<text x="193.6" y="54.7">Q_NA AO3400A</text>
<text x="208.2" y="54.7">(N,</text>
<text x="212" y="54.7">C20917)</text>
<text x="221.9" y="54.7">src=GND</text>
<text x="232.1" y="54.7">drain=PHASE_A</text>
<text x="246.9" y="54.7">gate=Ac(P1.1)\nPhase</text>
<text x="268.4" y="54.7">B:</text>
<text x="271.3" y="54.7">Q_PB/Q_NB</text>
<text x="282.9" y="54.7">same</text>
<text x="288.7" y="54.7">with</text>
<text x="293.4" y="54.7">Bp/Bc</text>
<text x="300.4" y="54.7">(P1.2/P1.3)\nPhase</text>
<text x="319.7" y="54.7">C:</text>
<text x="322.6" y="54.7">Q_PC/Q_NC</text>
<text x="334.2" y="54.7">same</text>
<text x="340" y="54.7">with</text>
<text x="344.8" y="54.7">Cp/Cc</text>
<text x="351.7" y="54.7">(P1.4/P1.5)\nBEMF:</text>
<text x="370.9" y="54.7">Am/Bm/Cm</text>
<text x="382.8" y="54.7">(P0.1/0.2/0.3)</text>
<text x="397.8" y="54.7">sense</text>
<text x="404" y="54.7">via</text>
<text x="407.7" y="54.7">resistor</text>
<text x="415.6" y="54.7">divider</text>
<text x="15" y="99.8">U?</text>
<text x="18.4" y="99.8">EFM8BB21</text>
<text x="28.9" y="99.8">(bee-core</text>
<text x="39.3" y="99.8">lib)</text>
<text x="54.5" y="99.8">pins</text>
<text x="59.4" y="99.8">from</text>
<text x="64.6" y="99.8">EFM8BB2P2.0/C2D</text>
<text x="82.4" y="99.8">QFN20:\nLayout</text>
<text x="97.7" y="99.8">A port</text>
<text x="104.6" y="99.8">-&gt;</text>
<text x="108.7" y="99.8">pin:</text>
<text x="113.1" y="99.8">P0.0/Vn=pin2,</text>
<text x="127.6" y="99.8">P0.1/Am=pin1,</text>
<text x="142.6" y="99.8">P0.2/Bm=pin20,</text>
<text x="159" y="99.8">P0.3/Cm=pin19,\nP0.5/RTX=pin17,</text>
<text x="192.8" y="99.8">P1.0/Ap=pin14,</text>
<text x="224.1" y="99.8">P1.2/Bp=pin11,</text>
<text x="239.9" y="99.8">P1.3/Bc=pin10,\nP1.4/Cp=pin9,</text>
<text x="271.1" y="99.8">P1.5/Cc=pin8.</text>
<text x="285.7" y="99.8">VDD=pin4</text>
<text x="295.6" y="99.8">(+3V3),</text>
<text x="303.7" y="99.8">GND=pin3+12+EP,</text>
<text x="322" y="99.8">RSTb=pin5</text>
<text x="332.8" y="99.8">(pull-up),\nP2.0/C2D=pin6</text>
<text x="359.3" y="99.8">(debug).</text>
<text x="368" y="99.8">Bypass</text>
<text x="375.4" y="99.8">100n+4.7u</text>
<text x="386.5" y="99.8">on</text>
</g>
<g font-size="1.4" fill="#840000">
<text x="379.1" y="268">www.raspberrypi.com</text>
<text x="354.2" y="275.9">TITLE</text>
<text x="372.4" y="275.8">Bee</text>
<text x="375.8" y="275.8">Core</text>
<text x="388.8" y="270.4">Pi</text>
<text x="389.8" y="275.8">Layout</text>
<text x="391.1" y="270.4">2026</text>
<text x="354.3" y="280">DATE</text>
<text x="360.1" y="279.8">2026-09-15</text>
<text x="371.4" y="279.9">REF</text>
<text x="375.2" y="279.8">Bee</text>
<text x="378.6" y="279.8">Core</text>
<text x="382.6" y="279.8">bring-up</text>
<text x="395.9" y="279.8">sheet REV v0.1-wip</text>
<text x="354.4" y="283.9">SIZE</text>
<text x="360.6" y="283.8">A3</text>
<text x="364.8" y="283.9">DRAWNvia</text>
<text x="365.8" y="283.8">Nets</text>
<text x="372.6" y="283.8">global</text>
<text x="377.7" y="283.8">labels</text>
<text x="382.8" y="283.8">to</text>
<text x="385.1" y="283.8">Minimal</text>
<text x="391.2" y="283.8">RP2350SHEET</text>
<text x="397.4" y="283.8">GPIOs</text>
<text x="403" y="283.8">4/5</text>
</g>
</svg>
